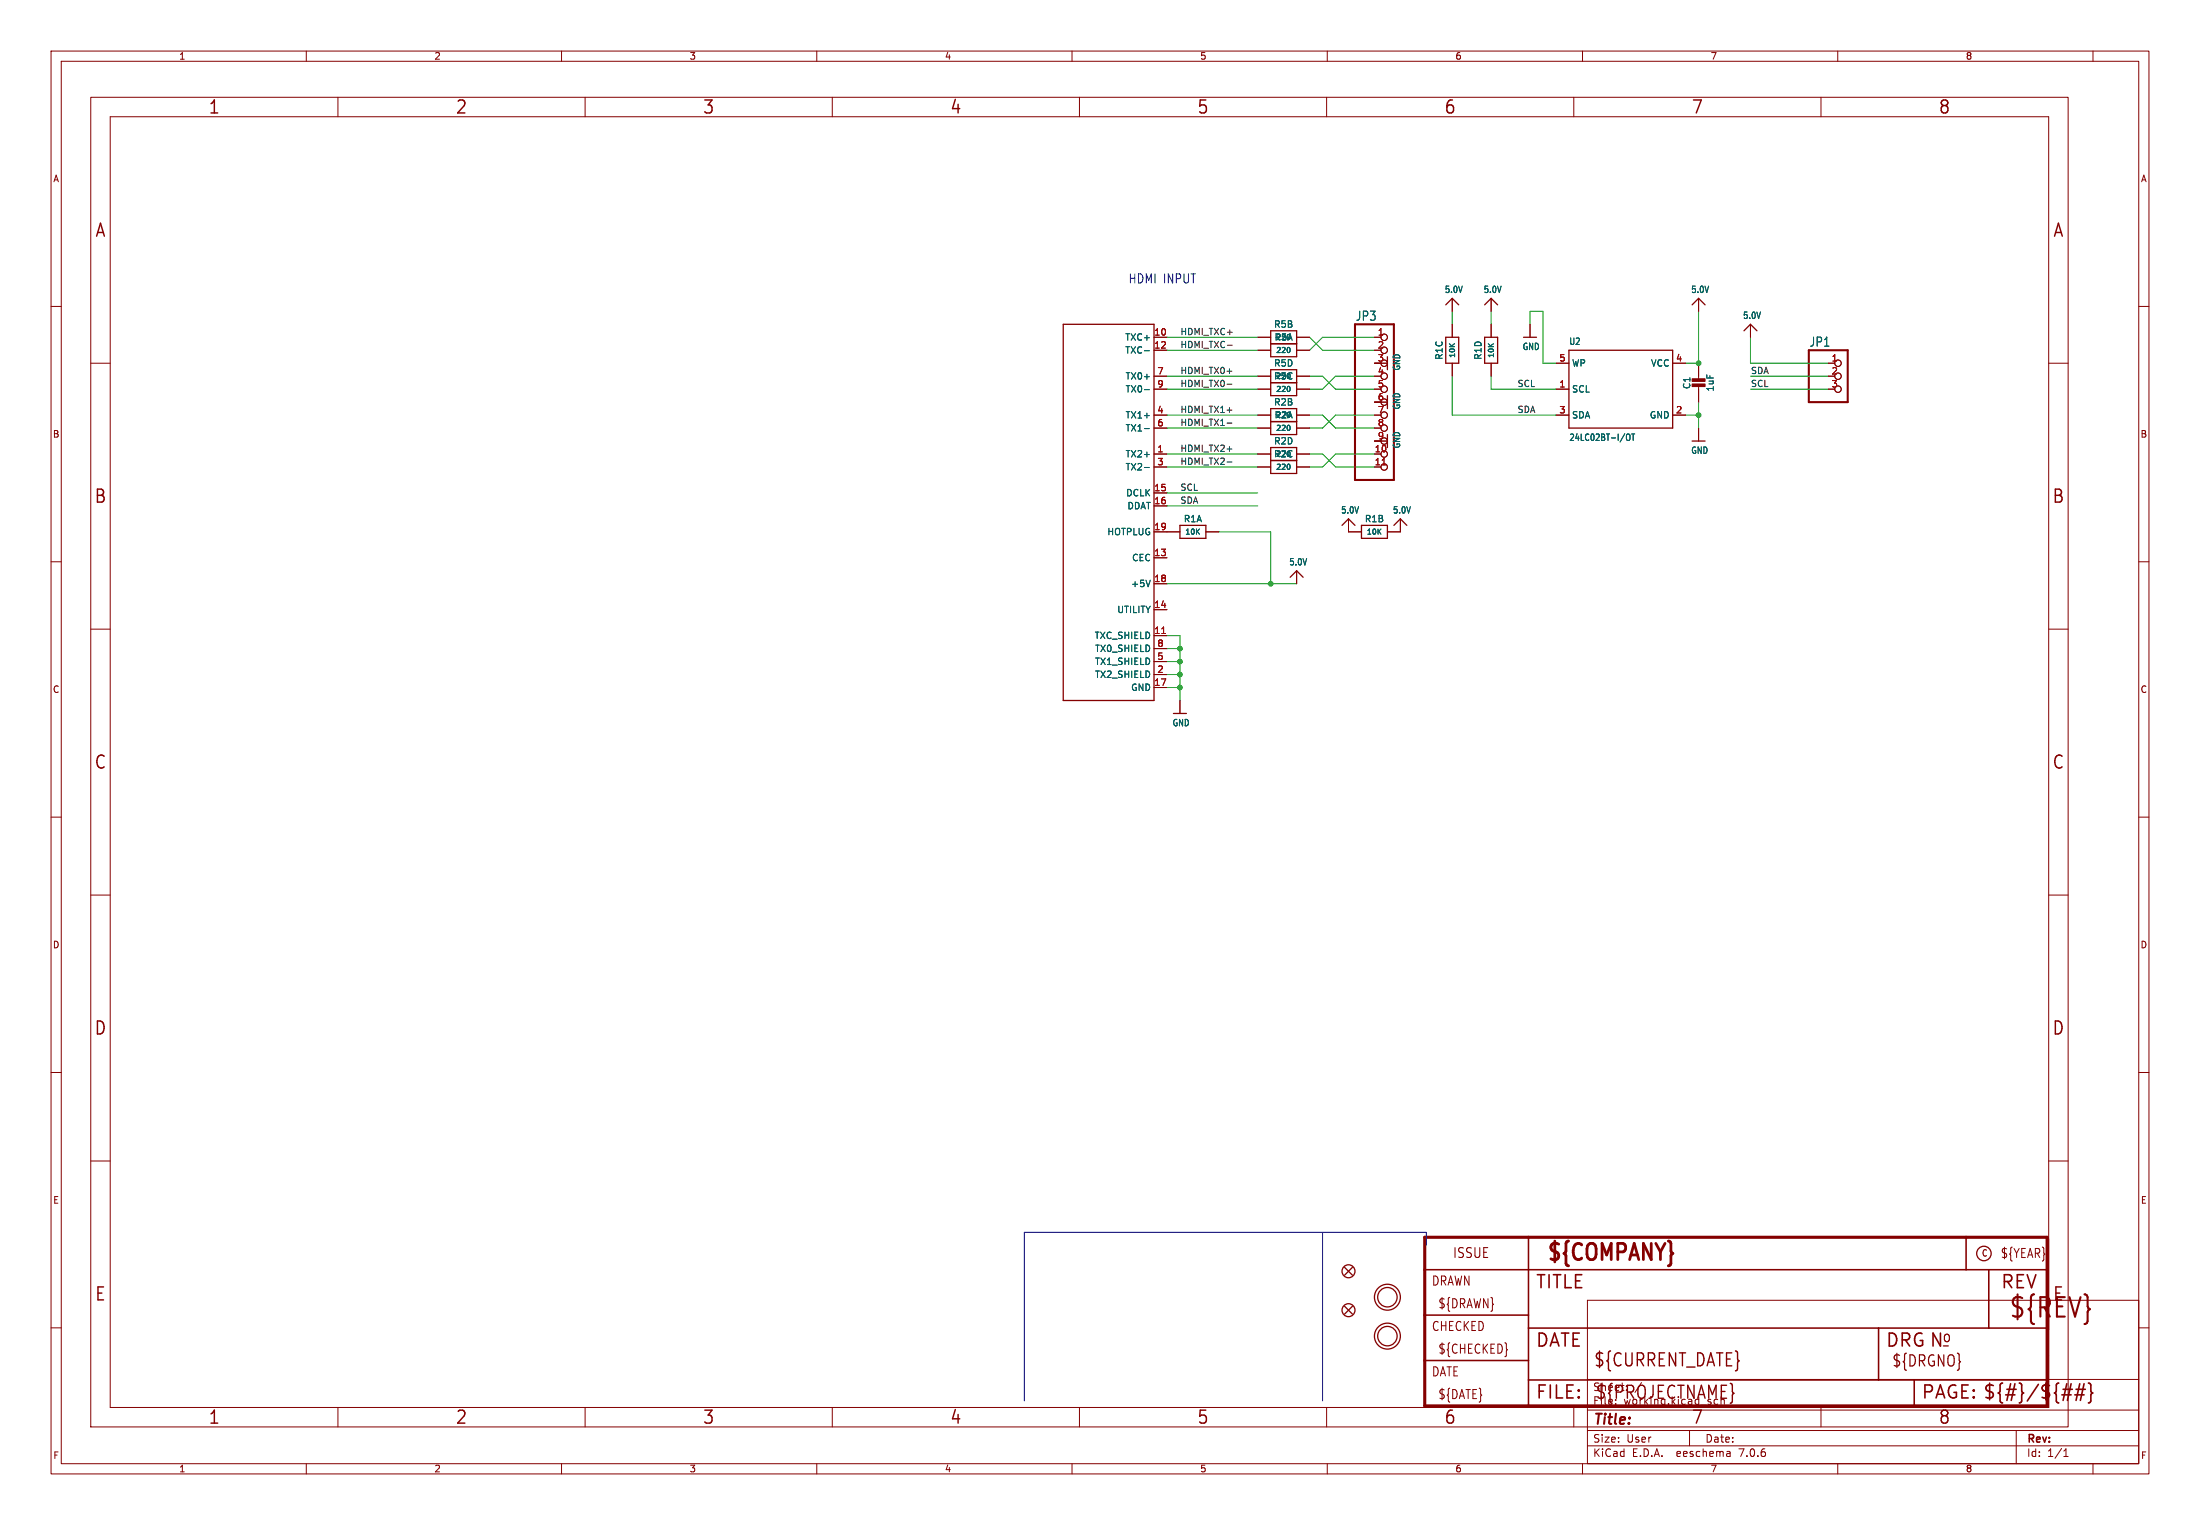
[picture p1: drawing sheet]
<svg xmlns="http://www.w3.org/2000/svg" width="431mm" height="299mm" viewBox="0 0 431 299" stroke-linecap="round" stroke-linejoin="round" font-family="sans-serif">
<g fill="none" stroke="#840000" stroke-width=".2">
<path d="M10 10h411v278.6h-411zM12 12h407v274.6h-407zM17.8 19.1h387.3v260.3h-387.3zM60 10v2M66.2 19.1v3.8M110 10v2M114.6 19.1v3.8M160 10v2M163 19.1v3.8M210 10v2M211.5 19.1v3.8M259.9 19.1v3.8"/>
<path d="M260 10v2M308.3 19.1v3.8M310 10v2M356.7 19.1v3.8M360 10v2M410 10v2M21.6 22.9h379.7v252.7h-379.7zM10 60h2M284.5 58.4v2.6M292.1 58.4v2.6M332.7 58.4v2.6M419 60h2"/>
<path d="M17.8 71.1h3.8M226.1 66h2.5M226.1 76.2h2.5M226.1 68.6h2.5M226.1 73.7h2.5M246.4 66h2.5M246.4 76.2h2.5M246.4 68.6h2.5M246.4 73.7h2.5M254 66h2.5M254 76.2h2.5M254 68.6h2.5"/>
<path d="M254 73.7h2.5M269.2 71.1h2.6M269.2 66h1.3M269.2 76.2h1.3M269.2 78.7h2.6M284.5 63.5v2.5M284.5 71.1v2.6M292.1 63.5v2.5M292.1 71.1v2.6M299.7 63.5v2.5M304.8 71.1h2.5M304.8 76.2h2.5"/>
<path d="M327.7 71.1h2.5M332.7 71.1v3.3M332.7 75.4v3.3M342.9 63.5v2.5M358.1 71.1h1.3M358.1 76.2h1.3M401.3 71.1h3.8M226.1 81.3h2.5M226.1 83.8h2.5M226.1 91.4h2.5M226.1 88.9h2.5M226.1 96.5h2.5"/>
<path d="M226.1 99.1h2.5M246.4 81.3h2.5M246.4 83.8h2.5M246.4 91.4h2.5M246.4 88.9h2.5M254 81.3h2.5M254 83.8h2.5M254 91.4h2.5M254 88.9h2.5M269.2 81.3h1.3M269.2 83.8h1.3M269.2 86.4h2.6"/>
<path d="M304.8 81.3h2.5M327.7 81.3h2.5M332.7 83.8v2.6M10 110h2M226.1 104.1h5M226.1 109.2h2.5M226.1 119.4h2.5M226.1 114.3h2.5M236.2 104.1h2.6M254 111.8v2.5M264.2 101.6v2.5h2.5M274.3 101.6v2.5h-2.5"/>
<path d="M419 110h2M17.8 123.2h3.8M226.1 124.5h2.5M226.1 134.6h2.5M226.1 132.1h2.5M226.1 129.5h2.5M226.1 127h2.5M231.1 137.2v2.5M401.3 123.2h3.8M10 160h2M419 160h2M17.8 175.3h3.8"/>
<path d="M401.3 175.3h3.8M10 210h2M419 210h2M17.8 227.3h3.8M401.3 227.3h3.8M10 260h2M311 254.6h108v32h-108zM419 260h2M66.2 275.6v3.8M114.6 275.6v3.8M163 275.6v3.8M211.5 275.6v3.8"/>
<path d="M259.9 275.6v3.8M295.2 264.2l.1 .1-.1 .1M308.3 275.6v3.8M311 276.1h108M311 270.1h108M356.7 275.6v3.8M60 286.6v2M110 286.6v2M160 286.6v2M210 286.6v2M260 286.6v2M310 286.6v2"/>
<path d="M311 283.1h108M311 280.1h108M331 280.1v3M338.8 284.3l.1 .9M338.9 285.1l-.1 .1M338.9 284.5l-.1 .1M360 286.6v2M395 280.1v6.5M404.3 285.2h.8M404.3 284.1l.4-.4v1.5M410 286.6v2"/>
<circle cx="271.1" cy="68.6" r=".63"/>
<circle cx="271.1" cy="73.7" r=".63"/>
<circle cx="271.1" cy="66" r=".63"/>
<circle cx="271.1" cy="71.1" r=".63"/>
<circle cx="271.1" cy="76.2" r=".63"/>
<circle cx="271.1" cy="78.7" r=".63"/>
<circle cx="360" cy="73.7" r=".63"/>
<circle cx="360" cy="76.2" r=".63"/>
<circle cx="360" cy="71.1" r=".63"/>
<circle cx="271.1" cy="88.9" r=".63"/>
<circle cx="271.1" cy="81.3" r=".63"/>
<circle cx="271.1" cy="83.8" r=".63"/>
<circle cx="271.1" cy="91.4" r=".63"/>
<circle cx="271.1" cy="86.4" r=".63"/>
</g>
<g fill="none" stroke="#840000" stroke-width=".25">
<path d="M283.2 59.7l1.3-1.3 1.2 1.3M290.8 59.7l1.3-1.3 1.3 1.3M331.5 59.7l1.2-1.3 1.3 1.3M208.3 63.5h17.8v73.7h-17.8zM248.9 64.8h5.1v5.1h-5.1zM248.9 72.4h5.1v5.1h-5.1zM248.9 67.3h5.1M248.9 74.9h5.1M271.8 69.9v2.5M271.8 77.5v2.5M283.2 66h2.5v5.1h-2.5zM290.8 66h2.6v5.1h-2.6z"/>
<path d="M298.4 66h2.6M307.3 68.6h20.4v15.2h-20.4zM341.6 64.8l1.3-1.3 1.3 1.3M248.9 80h5.1v5.1h-5.1zM248.9 87.6h5.1v5.1h-5.1zM248.9 82.6h5.1M248.9 90.2h5.1M271.8 85.1v2.5M331.5 86.4h2.5M231.1 102.9h5.1v2.5h-5.1zM252.7 113l1.3-1.2 1.3 1.2M262.9 102.9l1.3-1.3 1.2 1.3"/>
<path d="M266.7 102.9h5.1v2.5h-5.1zM273 102.9l1.3-1.3 1.3 1.3M229.9 139.7h2.5M263.4 248.2l1.5 1.5M263.4 255.8l1.5 1.5M264.9 248.2l-1.5 1.5M264.9 255.8l-1.5 1.5"/>
<circle cx="264.2" cy="256.5" r="1.27"/>
<circle cx="264.2" cy="248.9" r="1.27"/>
<circle cx="271.8" cy="254" r="2.54"/>
<circle cx="271.8" cy="254" r="1.9"/>
<circle cx="388.6" cy="245.4" r="1.42"/>
<circle cx="271.8" cy="261.6" r="2.54"/>
<circle cx="271.8" cy="261.6" r="1.9"/>
</g>
<path d="M265.4 63.5h7.6v30.5h-7.6zM354.3 68.6h7.6v10.1h-7.6z" fill="none" stroke="#840000" stroke-width=".41"/>
<path d="M270.8 91h.7M227.6 124h.7" fill="none" stroke="#a90000" stroke-width=".2"/>
<path d="M224.2 68.7h.9M224.2 76.3h.9M252.6 68.1l.1 .3-.1 .6M252.6 75.7l.1 .3-.1 .6M224.2 91.5h.9M224.2 83.9h.9M252.6 83.3l.1 .4-.1 .5M252.6 90.9l.1 .4-.1 .6M318.7 85h.4l.2 .2v.6l-.2 .4-.5-.1v-.7zM319.6 85h.6M319.9 85v1.2M225.3 113.6l-.4 1.3" fill="none" stroke="#006464" stroke-width=".2"/>
<g fill="#840000" stroke="#840000" stroke-width=".2">
<path d="M331.5 75.2h2.5v.5h-2.5z"/>
<path d="M331.5 74.2h2.5v.5h-2.5z"/>
</g>
<path d="M279.1 242.3h121.9v33h-121.9z" fill="none" stroke="#840000" stroke-width=".61"/>
<path d="M279.1 257.5h20.3M279.1 248.6h121.9M299.4 242.3v33M385.1 242.3v6.3M389.6 248.6v11.4M279.1 266.4h20.3M299.4 270.2h101.6M299.4 260h101.6M368 260v10.2M375 270.2v5.1" fill="none" stroke="#840000" stroke-width=".3"/>
<path d="M403.9 273.1h1.8M404.1 272h1.9M405.7 270.9l-.7 3.3M406.4 273.1h1.9M406.7 272h1.8M407.4 270.9l-.7 3.3M408.3 270.9l-.8 3.3M409.1 270.8l.4 .1 .1 .3v1.2l.3 .4-.3 .3v1.2l-.1 .3-.4 .1" fill="none" stroke="#840000" stroke-width=".32"/>
<path d="M240.4 72.7h.9M240.4 75.2h.9M240.4 67.6h1M240.4 90.5h.9M240.4 80.3h.9M240.4 82.8h.9M240.4 87.9h.9" fill="none" stroke="#0f0f0f" stroke-width=".2"/>
<path d="M259.1 241.3v33M279.4 243.8v-2.5h-78.7v33" fill="none" stroke="#0000c2" stroke-width=".2"/>
<g fill="none" stroke="#009600" stroke-width=".2">
<path d="M228.6 76.2h17.8M228.6 73.7h17.8M228.6 68.6h17.8M228.6 66h17.8M256.5 73.7h2.6l2.5 2.5h7.6M256.5 66l2.6 2.6h10.1M269.2 73.7h-7.6l-2.5 2.5h-2.6M269.2 66h-10.1l-2.6 2.6M284.5 73.7v7.6h20.3M284.5 61v2.5M292.1 73.7v2.5h12.7M292.1 61v2.5"/>
<path d="M299.7 63.5v-2.5h2.6v10.1h2.5M332.7 61v10.1h-2.5M332.7 78.7v5.1M342.9 76.2h15.2M342.9 73.7h15.2M342.9 66v5.1h15.2M228.6 91.4h17.8M228.6 88.9h17.8M228.6 83.8h17.8M228.6 81.3h17.8M228.6 96.5h17.8M228.6 99.1h17.8"/>
<path d="M256.5 88.9h2.6l2.5 2.5h7.6M256.5 81.3h2.6l2.5 2.5h7.6M269.2 88.9h-7.6l-2.5 2.5h-2.6M269.2 81.3h-7.6l-2.5 2.5h-2.6M330.2 81.3h2.5M228.6 114.3h25.4M238.8 104.1h10.1v10.2M228.6 124.5h2.5v12.7M228.6 132.1h2.5M228.6 134.6h2.5M228.6 129.5h2.5M228.6 127h2.5"/>
</g>
<g fill="#009600" stroke="#009600" stroke-width=".2">
<circle cx="332.7" cy="81.3" r=".46"/>
<circle cx="332.7" cy="71.1" r=".46"/>
<circle cx="231.1" cy="132.1" r=".46"/>
<circle cx="231.1" cy="129.5" r=".46"/>
<circle cx="248.9" cy="114.3" r=".46"/>
<circle cx="231.1" cy="127" r=".46"/>
<circle cx="231.1" cy="134.6" r=".46"/>
</g>
<text font-size="5.3" fill="#840000" x="393.4" y="258.6">${REV}</text>
<text font-size="4.4" fill="#840000" x="302.7" y="247.6">${COMPANY}</text>
<g font-size="3.5" fill="#840000">
<text x="40.7" y="22.7">1</text>
<text x="89.1" y="22.7">2</text>
<text x="137.5" y="22.7">3</text>
<text x="186" y="22.7">4</text>
<text x="234.4" y="22.7">5</text>
<text x="282.8" y="22.7">6</text>
<text x="331.2" y="22.7">7</text>
<text x="379.6" y="22.7">8</text>
<text x="18.5" y="46.8">A</text>
<text x="402" y="46.8">A</text>
<text x="18.3" y="98.9">B</text>
<text x="401.9" y="98.9">B</text>
<text x="18.3" y="150.9">C</text>
<text x="401.9" y="150.9">C</text>
<text x="18.3" y="203">D</text>
<text x="401.9" y="203">D</text>
<text x="18.5" y="255.1">E</text>
<text x="300.7" y="252.7">TITLE</text>
<text x="391.8" y="252.7">REV</text>
<text x="402" y="255.1">E</text>
<text x="300.7" y="264.2">DATE</text>
<text x="312.1" y="267.9">${CURRENT_DATE}</text>
<text x="369.3" y="264.2">DRG N</text>
<text x="300.7" y="274.3">FILE:</text>
<text x="312.4" y="274.3">${PROJECTNAME}</text>
<text x="376.3" y="274.3">PAGE: ${#}/${##}</text>
<text x="40.7" y="279.2">1</text>
<text x="89.1" y="279.2">2</text>
<text x="137.5" y="279.2">3</text>
<text x="186" y="279.2">4</text>
<text x="234.4" y="279.2">5</text>
<text x="282.8" y="279.2">6</text>
<text x="331.2" y="279.2">7</text>
<text x="379.6" y="279.2">8</text>
</g>
<g font-size="3" fill="#840000">
<text x="380.4" y="263.1">o</text>
<text x="370.5" y="267.9">${DRGNO}</text>
</g>
<text font-size="2.8" fill="#840000" x="312" y="279.5">Title:</text>
<text font-size="2.7" fill="#840000" x="284.5" y="246.6">ISSUE</text>
<text font-size="2.5" fill="#0000c2" x="221" y="55.6">HDMI INPUT</text>
<g font-size="2.5" fill="#006464">
<text x="265.5" y="63">JP3</text>
<text x="354.4" y="68.1">JP1</text>
</g>
<g font-size="2.5" fill="#840000">
<text x="280.4" y="252">DRAWN</text>
<text x="391.8" y="246.6">${YEAR}</text>
<text x="281.6" y="256.4">${DRAWN}</text>
<text x="280.4" y="260.9">CHECKED</text>
<text x="280.4" y="269.8">DATE</text>
<text x="281.6" y="265.3">${CHECKED}</text>
<text x="281.6" y="274.2">${DATE}</text>
</g>
<g font-size="2.1" fill="#840000">
<text x="312" y="275.3">File:</text>
<text x="312" y="272.6">Sheet:</text>
<text x="318" y="275.3">working.kicad_sch</text>
<text x="320.2" y="272.6">/</text>
<text x="312" y="285.5">KiCad</text>
<text x="312" y="282.7">Size:</text>
<text x="318.6" y="282.7">User</text>
<text x="319.7" y="285.5">E.D.A.</text>
<text x="328.6" y="285.5">eeschema</text>
<text x="334" y="282.7">Date:</text>
<text x="340.9" y="285.5">7.0.6</text>
<text x="397" y="282.9">Rev:</text>
<text x="397" y="285.5">Id:</text>
<text x="401" y="285.5">1/1</text>
</g>
<g font-size="1.8" fill="#840000">
<text x="35" y="11.9">1</text>
<text x="85" y="11.9">2</text>
<text x="135" y="11.9">3</text>
<text x="185" y="11.9">4</text>
<text x="235" y="11.9">5</text>
<text x="285" y="11.9">6</text>
<text x="335" y="11.9">7</text>
<text x="385" y="11.9">8</text>
<text x="10.3" y="35.9">A</text>
<text x="419.3" y="35.9">A</text>
<text x="10.3" y="85.9">B</text>
<text x="419.2" y="85.9">B</text>
<text x="10.3" y="135.9">C</text>
<text x="419.2" y="135.9">C</text>
<text x="10.3" y="185.9">D</text>
<text x="419.2" y="185.9">D</text>
<text x="10.3" y="235.9">E</text>
<text x="419.3" y="235.9">E</text>
<text x="388.1" y="246.2">C</text>
<text x="10.3" y="285.9">F</text>
<text x="419.3" y="285.9">F</text>
<text x="35" y="288.5">1</text>
<text x="85" y="288.5">2</text>
<text x="135" y="288.5">3</text>
<text x="185" y="288.5">4</text>
<text x="235" y="288.5">5</text>
<text x="285" y="288.5">6</text>
<text x="335" y="288.5">7</text>
<text x="385" y="288.5">8</text>
</g>
<g font-size="1.8" fill="#006464">
<text x="282.9" y="57.6">5.0V</text>
<text x="290.6" y="57.6">5.0V</text>
<text x="331.2" y="57.6">5.0V</text>
<text x="249.5" y="64.4">R5B</text>
<text x="341.4" y="62.7">5.0V</text>
<text x="220.3" y="66.9">TXC+</text>
<text x="220.3" y="69.4">TXC-</text>
<text x="249.5" y="72">R5D</text>
<text x="249.6" y="66.9">R5A</text>
<text x="282.8" y="70.6" transform="rotate(-90 282.8 70.6)">R1C</text>
<text x="290.4" y="70.6" transform="rotate(-90 290.4 70.6)">R1D</text>
<text x="298.2" y="68.7">GND</text>
<text x="307.3" y="67.7">U2</text>
<text x="307.8" y="72">WP</text>
<text x="323.3" y="72">VCC</text>
<text x="220.4" y="74.5">TX0+</text>
<text x="220.4" y="77.1">TX0-</text>
<text x="249.5" y="74.5">R5C</text>
<text x="274.5" y="72.7" transform="rotate(-90 274.5 72.7)">GND</text>
<text x="307.8" y="77.1">SCL</text>
<text x="331.3" y="76.3" transform="rotate(-90 331.3 76.3)">C1</text>
<text x="335.9" y="76.8" transform="rotate(-90 335.9 76.8)">1uF</text>
<text x="220.4" y="82.1">TX1+</text>
<text x="249.5" y="79.6">R2B</text>
<text x="249.6" y="82.1">R2A</text>
<text x="274.5" y="80.3" transform="rotate(-90 274.5 80.3)">GND</text>
<text x="307.8" y="82.1">SDA</text>
<text x="323.1" y="82.1">GND</text>
<text x="220.4" y="89.8">TX2+</text>
<text x="220.4" y="84.7">TX1-</text>
<text x="249.5" y="89.8">R2C</text>
<text x="249.5" y="87.2">R2D</text>
<text x="274.5" y="87.9" transform="rotate(-90 274.5 87.9)">GND</text>
<text x="307.3" y="86.5">24LC02BT-I/OT</text>
<text x="331.2" y="89.1">GND</text>
<text x="220.4" y="92.3">TX2-</text>
<text x="220.5" y="97.4">DCLK</text>
<text x="220.8" y="99.9">DDAT</text>
<text x="262.6" y="100.8">5.0V</text>
<text x="272.8" y="100.8">5.0V</text>
<text x="216.8" y="105">HOTPLUG</text>
<text x="231.8" y="102.5">R1A</text>
<text x="267.3" y="102.5">R1B</text>
<text x="221.7" y="110.1">CEC</text>
<text x="252.4" y="110.9">5.0V</text>
<text x="221.5" y="115.2">+5V</text>
<text x="214.3" y="125.3">TXC_SHIELD</text>
<text x="218.8" y="120.2">UTILITY</text>
<text x="214.4" y="130.4">TX1_SHIELD</text>
<text x="214.4" y="127.9">TX0_SHIELD</text>
<text x="214.4" y="132.9">TX2_SHIELD</text>
<text x="221.5" y="135.5">GND</text>
<text x="229.6" y="142.4">GND</text>
</g>
<g font-size="1.8" fill="#a90000">
<text x="226" y="65.8">10</text>
<text x="269.8" y="65.8">1</text>
<text x="226" y="68.3">12</text>
<text x="269.8" y="68.3">2</text>
<text x="269.8" y="70.9">3</text>
<text x="305.4" y="70.9">5</text>
<text x="328.2" y="70.9">4</text>
<text x="358.7" y="70.9">1</text>
<text x="226.6" y="73.4">7</text>
<text x="226.6" y="75.9">9</text>
<text x="269.8" y="73.4">4</text>
<text x="269.8" y="75.9">5</text>
<text x="305.4" y="75.9">1</text>
<text x="358.7" y="73.4">2</text>
<text x="358.7" y="75.9">3</text>
<text x="226.6" y="81">4</text>
<text x="226.6" y="83.6">6</text>
<text x="269.8" y="78.5">6</text>
<text x="269.8" y="81">7</text>
<text x="269.8" y="83.6">8</text>
<text x="305.4" y="81">3</text>
<text x="328.2" y="81">2</text>
<text x="226.6" y="88.6">1</text>
<text x="269.2" y="88.6">10</text>
<text x="269.8" y="86.1">9</text>
<text x="226.6" y="91.2">3</text>
<text x="269.2" y="91.2">11</text>
<text x="226" y="96.3">15</text>
<text x="226" y="98.8">16</text>
<text x="226" y="103.9">19</text>
<text x="226" y="109">13</text>
<text x="226" y="119.1">14</text>
<text x="226" y="114">18</text>
<text x="226" y="124.2">11</text>
<text x="226.6" y="131.8">2</text>
<text x="226.6" y="129.3">5</text>
<text x="226.6" y="126.7">8</text>
<text x="226" y="134.4">17</text>
</g>
<g font-size="1.7" fill="#0f0f0f">
<text x="231.1" y="65.7">HDMI_TXC+</text>
<text x="231.1" y="68.2">HDMI_TXC-</text>
<text x="231.1" y="73.3">HDMI_TX0+</text>
<text x="231.1" y="75.9">HDMI_TX0-</text>
<text x="297.2" y="75.9">SCL</text>
<text x="342.9" y="73.3">SDA</text>
<text x="342.9" y="75.9">SCL</text>
<text x="231.1" y="80.9">HDMI_TX1+</text>
<text x="231.1" y="83.5">HDMI_TX1-</text>
<text x="297.2" y="80.9">SDA</text>
<text x="231.1" y="88.6">HDMI_TX2+</text>
<text x="231.1" y="91.1">HDMI_TX2-</text>
<text x="231.1" y="96.2">SCL</text>
<text x="231.1" y="98.7">SDA</text>
</g>
<g font-size="1.4" fill="#006464">
<text x="249.8" y="66.9">220</text>
<text x="249.8" y="69.4">220</text>
<text x="285.3" y="70.3" transform="rotate(-90 285.3 70.3)">10K</text>
<text x="292.9" y="70.3" transform="rotate(-90 292.9 70.3)">10K</text>
<text x="249.8" y="74.5">220</text>
<text x="249.8" y="77">220</text>
<text x="249.8" y="82.1">220</text>
<text x="249.8" y="84.6">220</text>
<text x="249.8" y="89.7">220</text>
<text x="249.8" y="92.3">220</text>
<text x="232" y="105">10K</text>
<text x="267.6" y="105">10K</text>
</g>
</svg>
